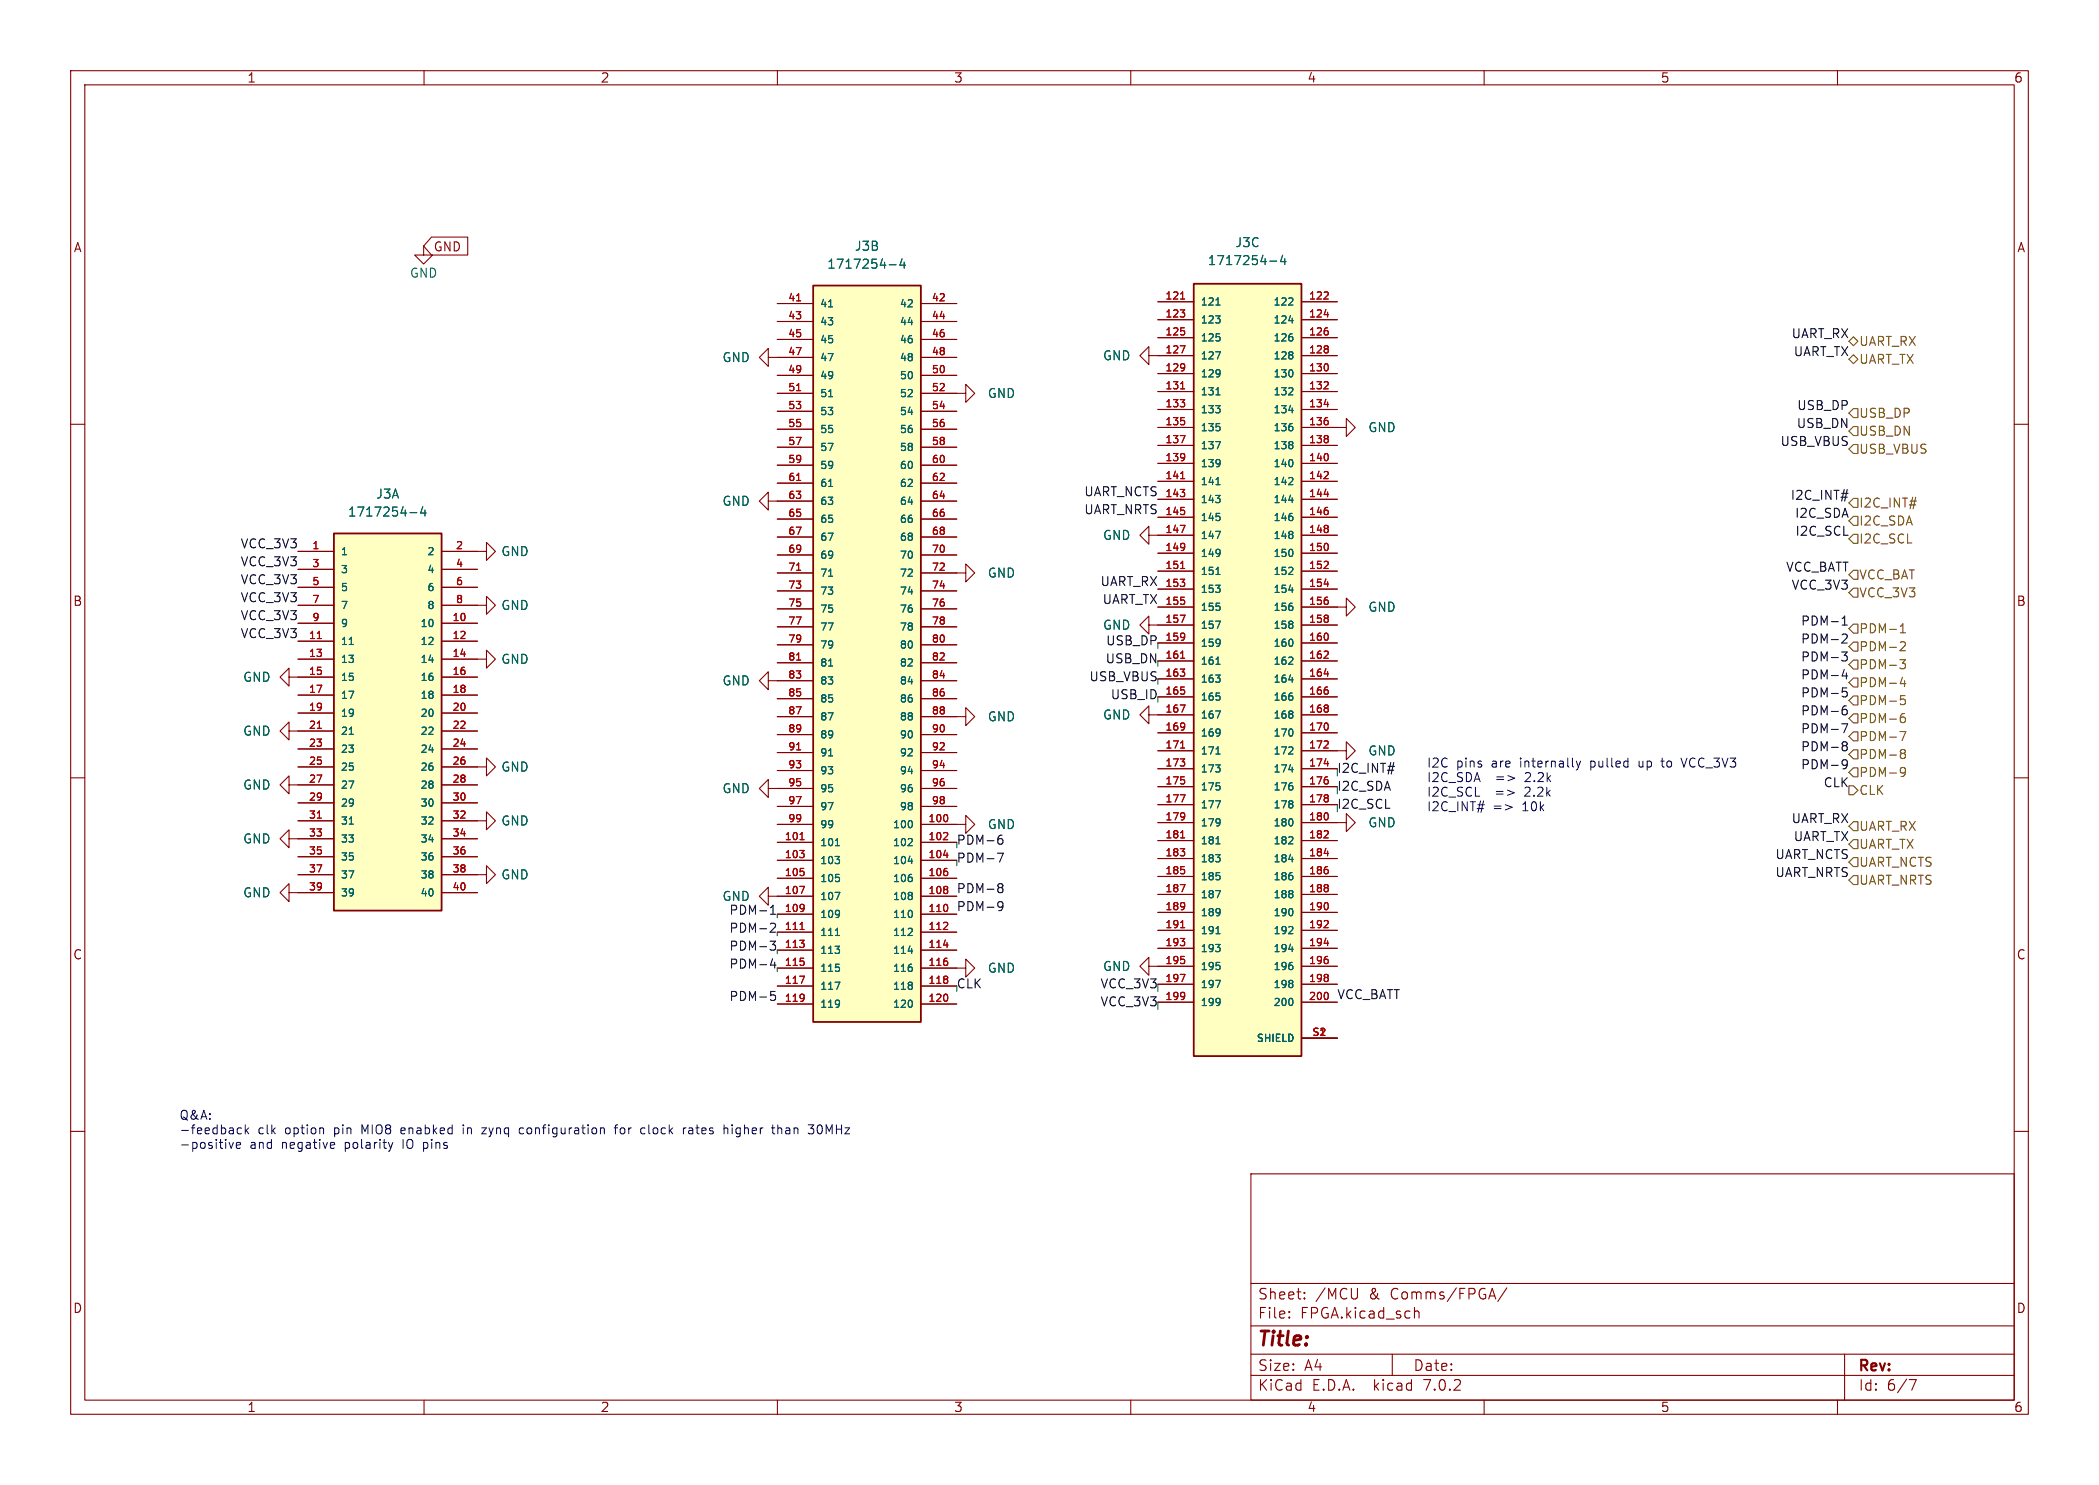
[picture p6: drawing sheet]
<svg xmlns="http://www.w3.org/2000/svg" width="297mm" height="210mm" viewBox="0 0 297 210" stroke-linecap="round" stroke-linejoin="round" font-family="sans-serif">
<g fill="none" stroke="#840000" stroke-width=".15">
<path d="M10 10h277v190h-277zM12 12h273v186h-273zM60 10v2M110 10v2M160 10v2M210 10v2M260 10v2M59.9 34.8v1.3h1.3l-1.3 1.2-1.2-1.2h1.2M61.1 33.5h5.1v2.6h-5.1l-1.2-1.3zM10 60h2M108.7 50.5v-1.2l-1.3 1.2 1.3 1.3v-1.3h6.4M110 42.9h5.1"/>
<path d="M110 45.5h5.1M110 48h5.1M110 53.1h5.1M110 55.6h5.1M110 58.2h5.1M130.3 55.6h6.4v1.3l1.2-1.3-1.2-1.2v1.2M130.3 42.9h5.1M130.3 45.5h5.1M130.3 48h5.1M130.3 50.5h5.1M130.3 53.1h5.1M130.3 58.2h5.1"/>
<path d="M162.6 50.3v-1.3l-1.3 1.3 1.3 1.3v-1.3h6.3M163.8 42.7h5.1M163.8 45.2h5.1M163.8 47.8h5.1M163.8 52.8h5.1M163.8 55.4h5.1M163.8 57.9h5.1M184.1 42.7h5.1M184.1 45.2h5.1M184.1 47.8h5.1M184.1 50.3h5.1M184.1 52.8h5.1"/>
<path d="M184.1 55.4h5.1M184.1 57.9h5.1M285 60h2M42.2 78h5M62.5 78h6.3v1.2l1.3-1.2-1.3-1.3v1.3M108.7 70.9v-1.3l-1.3 1.3 1.3 1.2v-1.2h6.4M110 60.7h5.1M110 63.2h5.1M110 65.8h5.1M110 68.3h5.1M110 73.4h5.1M110 75.9h5.1"/>
<path d="M110 78.5h5.1M130.3 60.7h5.1M130.3 63.2h5.1M130.3 65.8h5.1M130.3 68.3h5.1M130.3 70.9h5.1M130.3 73.4h5.1M130.3 75.9h5.1M130.3 78.5h5.1M162.6 75.7v-1.3l-1.3 1.3 1.3 1.3v-1.3h6.3M163.8 60.5h5.1M163.8 63h5.1"/>
<path d="M163.8 65.5h5.1M163.8 68.1h5.1M163.8 70.6h5.1M163.8 73.2h5.1M163.8 78.2h5.1M184.1 60.5h6.4v1.2l1.3-1.2-1.3-1.3v1.3M184.1 63h5.1M184.1 65.5h5.1M184.1 68.1h5.1M184.1 70.6h5.1M184.1 73.2h5.1M184.1 75.7h5.1"/>
<path d="M184.1 78.2h5.1M40.9 95.8v-1.3l-1.3 1.3 1.3 1.2v-1.2h6.3M42.2 88.1h5M42.2 90.7h5M42.2 93.2h5M42.2 98.3h5M42.2 80.5h5M42.2 83.1h5M42.2 85.6h5M62.5 93.2h6.3v1.3l1.3-1.3-1.3-1.3v1.3M62.5 85.6h6.3v1.3l1.3-1.3-1.3-1.3v1.3M62.5 88.1h5.1"/>
<path d="M62.5 90.7h5.1M62.5 95.8h5.1M62.5 98.3h5.1M62.5 80.5h5.1M62.5 83.1h5.1M108.7 96.3v-1.3l-1.3 1.3 1.3 1.2v-1.2h6.4M110 81h5.1M110 83.6h5.1M110 86.1h5.1M110 88.6h5.1M110 91.2h5.1M110 93.7h5.1"/>
<path d="M110 98.8h5.1M130.3 81h6.4v1.3l1.2-1.3-1.2-1.2v1.2M130.3 83.6h5.1M130.3 86.1h5.1M130.3 88.6h5.1M130.3 91.2h5.1M130.3 93.7h5.1M130.3 96.3h5.1M130.3 98.8h5.1M162.6 88.4v-1.3l-1.3 1.3 1.3 1.3v-1.3h6.3M163.8 80.8h5.1M163.8 83.3h5.1"/>
<path d="M163.8 85.9h5.1M163.8 90.9h5.1M163.8 93.5h5.1M163.8 96h5.1M163.8 98.6h5.1M184.1 85.9h6.4v1.2l1.3-1.2-1.3-1.3v1.3M184.1 80.8h5.1M184.1 83.3h5.1M184.1 88.4h5.1M184.1 90.9h5.1M184.1 93.5h5.1M184.1 96h5.1"/>
<path d="M184.1 98.6h5.1M10 110h2M40.9 111v-1.3l-1.3 1.3 1.3 1.3v-1.3h6.3M40.9 118.6v-1.3l-1.3 1.3 1.3 1.3v-1.3h6.3M40.9 103.4v-1.3l-1.3 1.3 1.3 1.2v-1.2h6.3M42.2 100.8h5M42.2 105.9h5M42.2 108.5h5M42.2 113.5h5M42.2 116.1h5M62.5 116.1h6.3v1.2l1.3-1.2-1.3-1.3v1.3M62.5 108.5h6.3v1.2l1.3-1.2-1.3-1.3v1.3"/>
<path d="M62.5 100.8h5.1M62.5 103.4h5.1M62.5 105.9h5.1M62.5 111h5.1M62.5 113.5h5.1M62.5 118.6h5.1M108.7 111.5v-1.3l-1.3 1.3 1.3 1.3v-1.3h6.4M110 116.6h5.1M110 119.1h5.1M110 101.3h5.1M110 103.9h5.1M110 106.4h5.1"/>
<path d="M110 109h5.1M110 114h5.1M130.3 101.3h6.4v1.3l1.2-1.3-1.2-1.2v1.2M130.3 116.6h6.4v1.3l1.2-1.3-1.2-1.3v1.3M130.3 119.1h5.1M130.3 103.9h5.1M130.3 106.4h5.1M130.3 109h5.1M130.3 111.5h5.1M130.3 114h5.1M162.6 101.1v-1.3l-1.3 1.3 1.3 1.3v-1.3h6.3M163.8 103.6h5.1"/>
<path d="M163.8 106.2h5.1M163.8 108.7h5.1M163.8 111.3h5.1M163.8 113.8h5.1M163.8 116.3h5.1M163.8 118.9h5.1M184.1 116.3h6.4v1.3l1.3-1.3-1.3-1.2v1.2M184.1 106.2h6.4v1.2l1.3-1.2-1.3-1.3v1.3M184.1 101.1h5.1M184.1 103.6h5.1M184.1 108.7h5.1M184.1 111.3h5.1"/>
<path d="M184.1 113.8h5.1M184.1 118.9h5.1M285 110h2M40.9 126.2v-1.2l-1.3 1.2 1.3 1.3v-1.3h6.3M42.2 121.2h5M42.2 123.7h5M62.5 123.7h6.3v1.3l1.3-1.3-1.3-1.3v1.3M62.5 121.2h5.1M62.5 126.2h5.1M108.7 126.7v-1.2l-1.3 1.2 1.3 1.3v-1.3h6.4M110 121.7h5.1M110 124.2h5.1"/>
<path d="M110 129.3h5.1M110 131.8h5.1M110 134.4h5.1M110 136.9h5.1M110 139.4h5.1M130.3 136.9h6.4v1.3l1.2-1.3-1.2-1.3v1.3M130.3 121.7h5.1M130.3 124.2h5.1M130.3 126.7h5.1M130.3 129.3h5.1M130.3 131.8h5.1M130.3 134.4h5.1"/>
<path d="M130.3 139.4h5.1M162.6 136.7v-1.3l-1.3 1.3 1.3 1.2v-1.2h6.3M163.8 121.4h5.1M163.8 124h5.1M163.8 126.5h5.1M163.8 129h5.1M163.8 131.6h5.1M163.8 134.1h5.1M163.8 139.2h5.1M184.1 121.4h5.1M184.1 124h5.1M184.1 126.5h5.1"/>
<path d="M184.1 129h5.1M184.1 131.6h5.1M184.1 134.1h5.1M184.1 136.7h5.1M184.1 139.2h5.1M10 160h2M110 142h5.1M130.3 142h5.1M163.8 141.7h5.1M184.1 141.7h5.1M184.1 146.8h5.1M285 160h2"/>
<path d="M177 166h108v32h-108zM60 198v2M110 198v2M160 198v2M177 194.5h108M177 191.5h108M177 187.5h108M177 181.5h108M182.4 186.3h.1l-.1 .1M182.4 185.5h.1l-.1 .1M184.6 183.6v.1M184.6 182.8v.1"/>
<path d="M192.1 182.2l-.1 1.4M197 191.5v3M200.1 185.5a.37 .37 0 0 1 .7 .1v.8M210 198v2M211.1 182.2l.5 1.5M213.2 182.1l-1.3 2M260 198v2M261 191.5v6.5M270.1 195.1h1l-.6 1.5"/>
</g>
<g fill="#ffffc2" stroke="#ffffc2" stroke-width=".14">
<path d="M115.1 40.4h15.2v104.1h-15.2z"/>
<path d="M47.2 75.4h15.3v53.4h-15.3z"/>
<path d="M168.9 40.1h15.2v109.3h-15.2z"/>
</g>
<path d="M115.1 40.4h15.2v104.1h-15.2zM168.9 40.1h15.2v109.3h-15.2zM47.2 75.4h15.3v53.4h-15.3z" fill="none" stroke="#840000" stroke-width=".25"/>
<g fill="none" stroke="#006464" stroke-width=".15">
<path d="M125.8 37.4h1M127.6 36.6l-.3 .9h.8M127.9 37.1v.8M179.7 36.9h.9M181.5 36.1l-.3 .9h.8M181.8 36.6v.8M172.1 43.1h.5M172.1 55.8h.5M182.4 45.3h.6M182.4 58h.6M182.7 42.1l.2 .2v.3l-.6 .5h.6M182.7 54.8l.2 .2v.3l-.6 .5h.6"/>
<path d="M182.8 47.6l.1 .2-.1 .4M182.8 49.8l.1 .1-.1 .2M182.8 50.2l.1 .2-.1 .3M182.8 52.4l.1 .3-.1 .5M58 72.5h1M59.8 71.6l-.3 1h.8M60.1 72.1v.9M172.1 68.5h.5M182.4 70.7h.6M182.7 67.5l.2 .2v.3l-.6 .5h.6M182.8 60.3l.1 .2-.1 .4M182.8 62.5l.1 .1-.1 .2"/>
<path d="M182.8 62.9l.1 .2-.1 .3M182.8 65.1l.1 .3-.1 .5M182.8 73l.1 .2-.1 .4M182.8 75.2l.1 .1-.1 .2M182.8 75.6l.1 .2-.1 .3M182.8 77.8l.1 .3-.1 .5M172.1 81.2h.5M172.1 93.9h.5M182.4 83.4h.6M182.4 96.1h.6M182.7 80.2l.2 .2v.3l-.6 .5h.6M182.7 92.9l.2 .2v.3l-.6 .5h.6"/>
<path d="M182.8 85.7l.1 .2-.1 .4M182.8 87.9l.1 .1-.1 .2M182.8 88.3l.1 .2-.1 .3M182.8 90.5l.1 .3-.1 .5M182.8 98.4l.1 .2-.1 .4M118.2 119.6h.6M128.9 118.6l.2 .2-.1 .2-.5 .6h.6M129 116.1l.1 .3-.1 .6M172.1 106.6h.5M172.1 119.3h.5M182.4 108.8h.6M182.7 105.6l.2 .2v.3l-.6 .5h.6"/>
<path d="M182.7 118.3l.2 .2v.3l-.6 .5h.6M182.8 100.6l.1 .1-.1 .2M182.8 101l.1 .2-.1 .3M182.8 103.2l.1 .3-.1 .5M182.8 111.1l.1 .2-.1 .4M182.8 113.3l.1 .1-.1 .2M182.8 113.7l.1 .2-.1 .3M182.8 115.9l.1 .3-.1 .5M118.2 132.3h.6M128.5 121.8h.6M128.5 134.5h.6M128.9 131.3l.2 .2-.1 .2-.5 .6h.6"/>
<path d="M129 124.1l.1 .1-.1 .4M129 126.2l.1 .2-.1 .2M129 126.7l.1 .1-.1 .4M129 128.8l.1 .3-.1 .6M129 136.8l.1 .1-.1 .4M129 138.9l.1 .2-.1 .2M129 139.4l.1 .1-.1 .4M172.1 132h.5M182.4 121.5h.6M182.4 134.2h.6M182.7 131l.2 .2v.3l-.6 .5h.6M182.8 123.8l.1 .2-.1 .4"/>
<path d="M182.8 126l.1 .1-.1 .2M182.8 126.4l.1 .2-.1 .3M182.8 128.6l.1 .3-.1 .5M182.8 136.5l.1 .2-.1 .4M182.8 138.7l.1 .1-.1 .2M182.8 139.1l.1 .2-.1 .3M129 141.5l.1 .3-.1 .6M182.8 141.3l.1 .3-.1 .5"/>
</g>
<g fill="none" stroke="#a90000" stroke-width=".15">
<path d="M112.7 42.5h.6M112.7 55.2h.6M167 48.9h.7l-.5 1M167 42.3h.6M167 55h.6M167.6 46.8v.5M167.6 51.5v.7M167.6 59.5v.5M167.6 51.9v.1M187.3 42.3h.6M187.3 55h.6M187.4 44.5h.6"/>
<path d="M187.4 57.2h.6M187.9 41.4v.3M187.9 54.1v.3M112.7 67.9h.6M167 61.6h.7l-.5 1M167 74.3h.7l-.5 1M167 67.7h.6M167.6 64.2v.7M167.6 72.2v.5M167.6 76.9v.7M167.6 64.6v.1M167.6 77.3v.1"/>
<path d="M187.3 67.7h.6M187.4 69.9h.6M187.9 66.8v.3M187.9 79.5v.3M44.9 90.3h.6M112.7 80.6h.6M112.7 93.3h.6M167 87h.7l-.5 1M167 99.7h.7l-.5 1M167 80.4h.6M167 93.1h.6M167.6 84.9v.5"/>
<path d="M167.6 89.6v.7M167.6 97.6v.5M167.6 90v.1M187.3 80.4h.6M187.3 93.1h.6M187.4 82.6h.6M187.4 95.3h.6M187.9 92.2v.3M44.9 103h.6M44.9 115.7h.6M112.7 106h.6M113.2 118.7h.6"/>
<path d="M133.5 118.7h.6M134.1 117.8v.4M167 112.4h.7l-.5 1M167 105.8h.6M167 118.5h.6M167.6 102.3v.7M167.6 110.3v.5M167.6 115v.7M167.6 102.7v.1M167.6 115.4v.1M187.3 105.8h.6M187.3 118.5h.6"/>
<path d="M187.4 108h.6M187.9 104.9v.3M187.9 117.6v.3M113.2 125.4h.6l-.4 1M113.2 138.1h.6l-.4 1M113.2 131.4h.6M113.7 123.3v.4M113.7 128v.7M113.7 136v.4M113.8 128.3l-.1 .1M133.5 131.4h.6M133.5 120.9h.6"/>
<path d="M133.5 133.6h.6M134.1 130.5v.4M167 125.1h.7l-.5 1M167 137.8h.7l-.5 1M167 131.2h.6M167.6 123v.5M167.6 127.7v.7M167.6 135.7v.5M167.6 128.1v.1M187.3 131.2h.6M187.4 120.7h.6M187.4 133.4h.6"/>
<path d="M187.9 130.3v.3M113.7 140.7v.7M113.8 141l-.1 .1M167.6 140.4v.7M167.6 140.8v.1"/>
</g>
<g fill="none" stroke="#725600" stroke-width=".15">
<path d="M261.6 50.8l.7-.6 .6 .6-.6 .6zM261.6 48.3l.7-.7 .6 .7-.6 .6zM262.3 57.8h.6v1.3h-.6l-.7-.7zM262.3 75.6h.6v1.2h-.6l-.7-.6zM262.3 73h.6v1.3h-.6l-.7-.6zM262.3 70.5h.6v1.3h-.6l-.7-.7zM262.3 62.9h.6v1.2h-.6l-.7-.6zM262.3 60.3h.6v1.3h-.6l-.7-.6zM262.3 83.2h.6v1.3h-.6l-.7-.7zM262.3 80.6h.6v1.3h-.6l-.7-.6zM262.3 93.3h.6v1.3h-.6l-.7-.6zM262.3 98.4h.6v1.3h-.6l-.7-.6z"/>
<path d="M262.3 95.9h.6v1.3h-.6l-.7-.7zM262.3 90.8h.6v1.3h-.6l-.7-.7zM262.3 88.3h.6v1.2h-.6l-.7-.6zM268.8 93.3h.8l-.4 .5 .4 .1v.4l-.2 .3h-.4M268.9 89.5h.7M268.9 88.6l.4-.4v1.3M268.9 98.4h.7M269.1 90.8h.4l.1 .3v.2l-.8 .7h.8M269.1 98.9h.3l.2 .2v.4l-.2 .1h-.3M269.2 95.8l-.3 .9h.8M269.5 96.3v.8M261.6 111.1h.7l.6 .7-.6 .6h-.7z"/>
<path d="M262.3 103.5h.6v1.3h-.6l-.7-.7zM262.3 108.6h.6v1.3h-.6l-.7-.7zM262.3 106h.6v1.3h-.6l-.7-.6zM262.3 101h.6v1.2h-.6l-.7-.6zM262.3 116.2h.6v1.3h-.6l-.7-.7zM262.3 118.7h.6v1.3h-.6l-.7-.6zM268.8 103.5h.9l-.6 1.2M269 108.6l.4-.1 .2 .2a.84 .84 0 0 1-.3 1.1h-.3M269.1 101.4l.4 .1 .1 .1v.5l-.5 .1M269.1 106l.4 .1 .1 .1-.2 .3M269.1 106.5h.3M269.4 106.5l.2 .2v.3l-.1 .2-.4 .1"/>
<path d="M269.5 100.9l-.4 .1M269.6 109.1l-.2 .2h-.4M262.3 121.3h.6v1.3h-.6l-.7-.7zM262.3 123.8h.6v1.3h-.6l-.7-.6z"/>
</g>
<g fill="none" stroke="#0f0f0f" stroke-width=".15">
<path d="M260.6 69.8h.9M260.6 92.2h.8l-.4 .5 .3 .1 .1 .4-.3 .3h-.3M260.7 88.4h.7M260.7 87.5l.3-.4v1.3M260.7 89.7h.4l.2 .1 .1 .2-.1 .2-.7 .7h.8M260.7 97.8h.4l.3 .2v.3l-.1 .2h-.6M260.7 97.3h.6M261 94.7l-.3 .9h.7M261.3 99.8a.45 .45 0 0 0-.6 .3M261.3 95.2v.8M141.4 118.6h.3l.2 .2v.5l-.5 .1M141.8 118.1l-.4 .1"/>
<path d="M260.6 102.4h.8l-.5 1.2M260.7 105.3l.2 .1M260.7 105l.2-.1 .4 .1 .1 .2-.3 .2M260.7 100.4l.4-.1 .3 .3v.3l-.1 .1-.4 .1-.2-.1M260.7 107.6l.2-.2 .4 .2a.84 .84 0 0 1-.3 1.1h-.2M260.9 105.4h.2M260.9 105.4l-.2 .2M261.1 105.4l.3 .3-.1 .4-.2 .1-.4-.1M261.4 108l-.3 .2-.4-.1M109 133.1h.7l-.4 .5 .4 .1v.4l-.2 .3h-.4M109 129.3h.7M109 128.4l.4-.4v1.3"/>
<path d="M109.1 130.6h.4l.2 .1v.2v.2l-.7 .7h.7M109.3 135.6l-.3 .9h.8M109.6 136.1v.8M141.1 120.7h.9l-.6 1.2M141.4 125h.3l.2 .2-.2 .3M141.4 127.5l.5 .1a.84 .84 0 0 1-.3 1.2h-.3M141.4 125.5h.3M141.7 125.5l.2 .1v.4l-.1 .2h-.4M141.9 128.1l-.2 .2h-.3M109.1 140.8l.4-.1 .2 .2v.3l-.1 .2h-.5M109.1 140.2h.6"/>
</g>
<g fill="none" stroke="#0000c2" stroke-width=".15">
<path d="M213 113.8l1 .4-1 .3M223 107.6l.3 .9M223.3 108.5l-.1 .3-.2 .1M223.6 107.6l-.3 .9M235 107.6h.5M237.9 107.2l.4 1.3M33.7 159.6h.5M34.7 159.1v1.2M34.8 159.9l.4 .4M35.2 159.5l-.5 .5M45.7 159.6l.1 .7M65.6 159.1v.1"/>
<path d="M68.2 159.5h.6l-.6 .8h.6M73.7 159.5l-.2 .2v.4l.2 .2M85 159.6l.1-.1 .4 .1v.7M85 159.5v.8M86.9 159.5h.5M87.4 159.1h-.3v.2v1M91.1 159.5h-.2l-.2 .2v.5l.4 .1M96.7 159.5v.8M97.1 159.5l-.3 .1-.1 .1M102.4 159.6l.2-.1 .3 .1 .1 .7M102.4 159.1v1.2M109.2 159.5h.4"/>
<path d="M109.3 159.1v1.1l.1 .1h.2M110.1 159.1v1.2M110.1 159.6h.1M114.4 159.1h.7l-.4 .5 .4 .1v.4l-.2 .2h-.4M32.4 161.6l.3 .8 .3-.8M33.4 162l.6-.1v-.3h-.4l-.2 .1 .1 .6h.5M33.7 160.3h.5M46.9 161.6h.4l.1 .3-.7 .1M47.3 162.3l-.4 .1M55 161.6l.3 .8M55.3 162.4l-.1 .3M55.6 161.6l-.3 .8"/>
</g>
<path d="M110 129.3v.5M110 131.8v.5M110 134.4v.5M110 136.9v.5" fill="none" stroke="#009600" stroke-width=".15"/>
<text font-size="2.8" fill="#840000" x="178" y="190.8">Title:</text>
<g font-size="2.1" fill="#840000">
<text x="178" y="183.9">Sheet:</text>
<text x="186.2" y="183.9">/MCU</text>
<text x="193.7" y="183.9">&amp;</text>
<text x="196.8" y="183.9">Comms/FPGA/</text>
<text x="178" y="186.6">File:</text>
<text x="184" y="186.6">FPGA.kicad_sch</text>
<text x="178" y="196.8">KiCad</text>
<text x="178" y="194">Size:</text>
<text x="184.6" y="194">A4</text>
<text x="185.7" y="196.8">E.D.A.</text>
<text x="194.4" y="196.8">kicad</text>
<text x="200" y="194">Date:</text>
<text x="201.5" y="196.8">7.0.2</text>
<text x="263" y="194.2">Rev:</text>
<text x="263" y="196.8">Id:</text>
<text x="267" y="196.8">6/7</text>
</g>
<g font-size="1.8" fill="#840000">
<text x="35" y="11.8">1</text>
<text x="85" y="11.8">2</text>
<text x="135" y="11.8">3</text>
<text x="185" y="11.8">4</text>
<text x="235" y="11.8">5</text>
<text x="285" y="11.8">6</text>
<text x="10.4" y="35.8">A</text>
<text x="61.4" y="35.7">GND</text>
<text x="285.4" y="35.8">A</text>
<text x="10.3" y="85.8">B</text>
<text x="285.3" y="85.8">B</text>
<text x="10.3" y="135.8">C</text>
<text x="285.3" y="135.8">C</text>
<text x="10.3" y="185.8">D</text>
<text x="285.3" y="185.8">D</text>
<text x="35" y="199.8">1</text>
<text x="85" y="199.8">2</text>
<text x="135" y="199.8">3</text>
<text x="185" y="199.8">4</text>
<text x="235" y="199.8">5</text>
<text x="285" y="199.8">6</text>
</g>
<g font-size="1.8" fill="#006464">
<text x="120.9" y="35.6">J3B</text>
<text x="174.7" y="35.1">J3C</text>
<text x="57.9" y="39.4">GND</text>
<text x="117" y="38.2">1717254-4</text>
<text x="170.8" y="37.7">1717254-4</text>
<text x="102.2" y="51.4">GND</text>
<text x="156" y="51.1">GND</text>
<text x="139.7" y="56.5">GND</text>
<text x="193.6" y="61.3">GND</text>
<text x="53.2" y="70.7">J3A</text>
<text x="102.2" y="71.7">GND</text>
<text x="49.2" y="73.2">1717254-4</text>
<text x="156" y="76.5">GND</text>
<text x="70.9" y="78.8">GND</text>
<text x="139.7" y="81.9">GND</text>
<text x="70.9" y="86.4">GND</text>
<text x="156" y="89.2">GND</text>
<text x="193.6" y="86.7">GND</text>
<text x="70.9" y="94">GND</text>
<text x="34.3" y="96.6">GND</text>
<text x="102.2" y="97.1">GND</text>
<text x="156" y="101.9">GND</text>
<text x="34.3" y="104.2">GND</text>
<text x="139.7" y="102.2">GND</text>
<text x="193.6" y="107">GND</text>
<text x="34.3" y="111.8">GND</text>
<text x="70.9" y="109.3">GND</text>
<text x="102.2" y="112.3">GND</text>
<text x="34.3" y="119.4">GND</text>
<text x="70.9" y="116.9">GND</text>
<text x="139.7" y="117.4">GND</text>
<text x="193.6" y="117.2">GND</text>
<text x="70.9" y="124.5">GND</text>
<text x="34.3" y="127.1">GND</text>
<text x="102.2" y="127.6">GND</text>
<text x="139.7" y="137.7">GND</text>
<text x="156" y="137.5">GND</text>
</g>
<g font-size="1.8" fill="#0f0f0f">
<text x="253.4" y="47.9">UART_RX</text>
<text x="253.7" y="50.5">UART_TX</text>
<text x="254.2" y="58.1">USB_DP</text>
<text x="251.8" y="63.2">USB_VBUS</text>
<text x="254.1" y="60.6">USB_DN</text>
<text x="153.3" y="70.3">UART_NCTS</text>
<text x="253.3" y="70.8">I2C_INT#</text>
<text x="33.9" y="77.6">VCC_3V3</text>
<text x="153.3" y="72.8">UART_NRTS</text>
<text x="253.9" y="73.3">I2C_SDA</text>
<text x="253.9" y="75.9">I2C_SCL</text>
<text x="33.9" y="80.2">VCC_3V3</text>
<text x="33.9" y="82.7">VCC_3V3</text>
<text x="155.6" y="83">UART_RX</text>
<text x="252.6" y="80.9">VCC_BATT</text>
<text x="253.4" y="83.5">VCC_3V3</text>
<text x="33.9" y="85.2">VCC_3V3</text>
<text x="33.9" y="87.8">VCC_3V3</text>
<text x="155.9" y="85.5">UART_TX</text>
<text x="254.7" y="88.6">PDM-1</text>
<text x="33.9" y="90.3">VCC_3V3</text>
<text x="254.7" y="93.6">PDM-3</text>
<text x="254.7" y="91.1">PDM-2</text>
<text x="254.7" y="98.7">PDM-5</text>
<text x="254.7" y="101.3">PDM-6</text>
<text x="254.7" y="96.2">PDM-4</text>
<text x="254.7" y="106.3">PDM-8</text>
<text x="254.7" y="103.8">PDM-7</text>
<text x="254.7" y="108.9">PDM-9</text>
<text x="257.9" y="111.4">CLK</text>
<text x="253.4" y="116.5">UART_RX</text>
<text x="253.7" y="119">UART_TX</text>
<text x="251.1" y="121.6">UART_NCTS</text>
<text x="251.1" y="124.1">UART_NRTS</text>
<text x="103.1" y="132">PDM-2</text>
<text x="103.1" y="129.4">PDM-1</text>
<text x="135.4" y="126.4">PDM-8</text>
<text x="135.4" y="128.9">PDM-9</text>
<text x="103.1" y="134.5">PDM-3</text>
<text x="103.1" y="137.1">PDM-4</text>
<text x="103.1" y="141.6">PDM-5</text>
<text x="189.2" y="141.4">VCC_BATT</text>
</g>
<g font-size="1.8" fill="#725600">
<text x="263.1" y="51.6">UART_TX</text>
<text x="263.1" y="49.1">UART_RX</text>
<text x="263.1" y="59.2">USB_DP</text>
<text x="263.1" y="64.3">USB_VBUS</text>
<text x="263.1" y="61.8">USB_DN</text>
<text x="263.1" y="71.9">I2C_INT#</text>
<text x="263.1" y="77">I2C_SCL</text>
<text x="263.1" y="74.5">I2C_SDA</text>
<text x="263.1" y="82.1">VCC_BAT</text>
<text x="263.1" y="84.6">VCC_3V3</text>
<text x="263.1" y="89.7">PDM-1</text>
<text x="263.1" y="94.8">PDM-3</text>
<text x="263.1" y="92.3">PDM-2</text>
<text x="263.1" y="99.9">PDM-5</text>
<text x="263.1" y="97.3">PDM-4</text>
<text x="263.1" y="105">PDM-7</text>
<text x="263.1" y="107.5">PDM-8</text>
<text x="263.1" y="102.4">PDM-6</text>
<text x="263.1" y="110">PDM-9</text>
<text x="263.1" y="112.6">CLK</text>
<text x="263.1" y="117.7">UART_RX</text>
<text x="263.1" y="122.7">UART_NCTS</text>
<text x="263.1" y="120.2">UART_TX</text>
<text x="263.1" y="125.3">UART_NRTS</text>
</g>
<g font-size="1.8" fill="#009600">
<text x="156.3" y="93.9">USB_DN</text>
<text x="156.4" y="91.3">USB_DP</text>
<text x="154" y="96.4">USB_VBUS</text>
<text x="157.1" y="99">USB_ID</text>
<text x="189.2" y="111.9">I2C_SDA</text>
<text x="189.2" y="109.4">I2C_INT#</text>
<text x="135.4" y="119.5">PDM-6</text>
<text x="189.2" y="114.5">I2C_SCL</text>
<text x="135.4" y="122.1">PDM-7</text>
<text x="135.4" y="139.9">CLK</text>
<text x="155.6" y="139.9">VCC_3V3</text>
<text x="155.6" y="142.4">VCC_3V3</text>
</g>
<g font-size="1.8" fill="#0000c2">
<text x="201.9" y="108.6">I2C</text>
<text x="201.9" y="110.7">I2C_SDA</text>
<text x="201.9" y="112.8">I2C_SCL</text>
<text x="206.1" y="108.6">pins</text>
<text x="211.1" y="108.6">are</text>
<text x="211.7" y="112.8">=&gt;</text>
<text x="211.7" y="110.7">=&gt;</text>
<text x="215.3" y="108.6">internally</text>
<text x="215.9" y="112.8">2.2k</text>
<text x="216" y="110.7">2.2k</text>
<text x="225.3" y="108.6">pulled</text>
<text x="232.3" y="108.6">up</text>
<text x="235.7" y="108.6">to</text>
<text x="238.6" y="108.6">VCC_3V3</text>
<text x="201.9" y="114.8">I2C_INT#</text>
<text x="211.2" y="114.8">=&gt;</text>
<text x="215.5" y="114.8">10k</text>
<text x="25.4" y="158.4">Q&amp;A:</text>
<text x="25.4" y="160.5">-feedback</text>
<text x="36.5" y="160.5">clk</text>
<text x="40.4" y="160.5">option</text>
<text x="47.4" y="160.5">pin</text>
<text x="51.4" y="160.5">MIO8</text>
<text x="57.1" y="160.5">enabked</text>
<text x="66" y="160.5">in</text>
<text x="68.9" y="160.5">zynq</text>
<text x="74.3" y="160.5">configuration</text>
<text x="87.9" y="160.5">for</text>
<text x="91.7" y="160.5">clock</text>
<text x="97.8" y="160.5">rates</text>
<text x="103.7" y="160.5">higher</text>
<text x="110.7" y="160.5">than</text>
<text x="116" y="160.5">30MHz</text>
<text x="25.4" y="162.6">-positive</text>
<text x="35.4" y="162.6">and</text>
<text x="39.9" y="162.6">negative</text>
<text x="48.9" y="162.6">polarity</text>
<text x="57.2" y="162.6">IO pins</text>
</g>
<g font-size="1.4" fill="#a90000">
<text x="111.5" y="42.7">41</text>
<text x="111.5" y="45.2">43</text>
<text x="111.5" y="47.8">45</text>
<text x="131.8" y="42.7">42</text>
<text x="131.8" y="45.2">44</text>
<text x="131.8" y="47.8">46</text>
<text x="164.8" y="42.4">121</text>
<text x="164.8" y="45">123</text>
<text x="164.8" y="47.5">125</text>
<text x="185.1" y="42.4">122</text>
<text x="185.1" y="45">124</text>
<text x="185.1" y="47.5">126</text>
<text x="111.5" y="50.3">47</text>
<text x="111.5" y="52.8">49</text>
<text x="131.8" y="50.3">48</text>
<text x="131.8" y="52.8">50</text>
<text x="164.8" y="50">127</text>
<text x="164.8" y="52.6">129</text>
<text x="185.1" y="50">128</text>
<text x="185.1" y="52.6">130</text>
<text x="111.5" y="55.4">51</text>
<text x="111.5" y="57.9">53</text>
<text x="131.8" y="55.4">52</text>
<text x="131.8" y="57.9">54</text>
<text x="164.8" y="55.1">131</text>
<text x="164.8" y="57.7">133</text>
<text x="185.1" y="55.1">132</text>
<text x="185.1" y="57.7">134</text>
<text x="111.5" y="60.5">55</text>
<text x="111.5" y="63">57</text>
<text x="111.5" y="65.5">59</text>
<text x="131.8" y="60.5">56</text>
<text x="131.8" y="63">58</text>
<text x="131.8" y="65.5">60</text>
<text x="164.8" y="60.2">135</text>
<text x="164.8" y="62.7">137</text>
<text x="164.8" y="65.3">139</text>
<text x="185.1" y="60.2">136</text>
<text x="185.1" y="62.7">138</text>
<text x="185.1" y="65.3">140</text>
<text x="111.5" y="68.1">61</text>
<text x="111.5" y="70.6">63</text>
<text x="131.8" y="68.1">62</text>
<text x="131.8" y="70.6">64</text>
<text x="164.8" y="67.8">141</text>
<text x="164.8" y="70.4">143</text>
<text x="185.1" y="67.8">142</text>
<text x="185.1" y="70.4">144</text>
<text x="44.1" y="77.7">1</text>
<text x="64.5" y="77.7">2</text>
<text x="111.5" y="73.2">65</text>
<text x="111.5" y="75.7">67</text>
<text x="131.8" y="73.2">66</text>
<text x="131.8" y="75.7">68</text>
<text x="164.8" y="72.9">145</text>
<text x="164.8" y="75.4">147</text>
<text x="164.8" y="78">149</text>
<text x="185.1" y="72.9">146</text>
<text x="185.1" y="75.4">148</text>
<text x="185.1" y="78">150</text>
<text x="44.1" y="80.3">3</text>
<text x="44.1" y="82.8">5</text>
<text x="64.5" y="80.3">4</text>
<text x="64.5" y="82.8">6</text>
<text x="111.5" y="78.2">69</text>
<text x="111.5" y="80.8">71</text>
<text x="111.5" y="83.3">73</text>
<text x="131.8" y="78.2">70</text>
<text x="131.8" y="80.8">72</text>
<text x="131.8" y="83.3">74</text>
<text x="164.8" y="80.5">151</text>
<text x="164.8" y="83.1">153</text>
<text x="185.1" y="80.5">152</text>
<text x="185.1" y="83.1">154</text>
<text x="44.1" y="85.3">7</text>
<text x="44.1" y="87.9">9</text>
<text x="64" y="87.9">10</text>
<text x="64.5" y="85.3">8</text>
<text x="111.5" y="85.9">75</text>
<text x="111.5" y="88.4">77</text>
<text x="131.8" y="85.9">76</text>
<text x="131.8" y="88.4">78</text>
<text x="164.8" y="85.6">155</text>
<text x="164.8" y="88.1">157</text>
<text x="185.1" y="85.6">156</text>
<text x="185.1" y="88.1">158</text>
<text x="43.6" y="90.4">11</text>
<text x="43.6" y="93">13</text>
<text x="43.6" y="95.5">15</text>
<text x="64" y="90.4">12</text>
<text x="64" y="93">14</text>
<text x="64" y="95.5">16</text>
<text x="111.5" y="90.9">79</text>
<text x="111.5" y="93.5">81</text>
<text x="131.8" y="90.9">80</text>
<text x="131.8" y="93.5">82</text>
<text x="164.8" y="90.7">159</text>
<text x="164.8" y="93.2">161</text>
<text x="164.8" y="95.8">163</text>
<text x="185.1" y="90.7">160</text>
<text x="185.1" y="93.2">162</text>
<text x="185.1" y="95.8">164</text>
<text x="43.6" y="98">17</text>
<text x="43.6" y="100.6">19</text>
<text x="64" y="98">18</text>
<text x="64" y="100.6">20</text>
<text x="111.5" y="96">83</text>
<text x="111.5" y="98.6">85</text>
<text x="111.5" y="101.1">87</text>
<text x="131.8" y="96">84</text>
<text x="131.8" y="98.6">86</text>
<text x="131.8" y="101.1">88</text>
<text x="164.8" y="98.3">165</text>
<text x="164.8" y="100.8">167</text>
<text x="185.1" y="98.3">166</text>
<text x="185.1" y="100.8">168</text>
<text x="43.6" y="103.1">21</text>
<text x="43.6" y="105.7">23</text>
<text x="64" y="103.1">22</text>
<text x="64" y="105.7">24</text>
<text x="111.5" y="103.6">89</text>
<text x="111.5" y="106.2">91</text>
<text x="131.8" y="103.6">90</text>
<text x="131.8" y="106.2">92</text>
<text x="164.8" y="103.4">169</text>
<text x="164.8" y="105.9">171</text>
<text x="185.1" y="103.4">170</text>
<text x="185.1" y="105.9">172</text>
<text x="43.6" y="108.2">25</text>
<text x="43.6" y="110.7">27</text>
<text x="43.6" y="113.3">29</text>
<text x="64" y="108.2">26</text>
<text x="64" y="110.7">28</text>
<text x="64" y="113.3">30</text>
<text x="111.5" y="108.7">93</text>
<text x="111.5" y="111.3">95</text>
<text x="111.5" y="113.8">97</text>
<text x="131.8" y="108.7">94</text>
<text x="131.8" y="111.3">96</text>
<text x="131.8" y="113.8">98</text>
<text x="164.8" y="108.5">173</text>
<text x="164.8" y="111">175</text>
<text x="164.8" y="113.5">177</text>
<text x="185.1" y="108.5">174</text>
<text x="185.1" y="111">176</text>
<text x="185.1" y="113.5">178</text>
<text x="43.6" y="115.8">31</text>
<text x="43.6" y="118.4">33</text>
<text x="64" y="115.8">32</text>
<text x="64" y="118.4">34</text>
<text x="111" y="118.9">101</text>
<text x="111.5" y="116.3">99</text>
<text x="131.3" y="116.3">100</text>
<text x="131.3" y="118.9">102</text>
<text x="164.8" y="116.1">179</text>
<text x="164.8" y="118.6">181</text>
<text x="185.1" y="116.1">180</text>
<text x="185.1" y="118.6">182</text>
<text x="43.6" y="120.9">35</text>
<text x="43.6" y="123.4">37</text>
<text x="43.6" y="126">39</text>
<text x="64" y="120.9">36</text>
<text x="64" y="123.4">38</text>
<text x="64" y="126">40</text>
<text x="111" y="121.4">103</text>
<text x="111" y="124">105</text>
<text x="131.3" y="121.4">104</text>
<text x="131.3" y="124">106</text>
<text x="164.8" y="121.2">183</text>
<text x="164.8" y="123.7">185</text>
<text x="185.1" y="121.2">184</text>
<text x="185.1" y="123.7">186</text>
<text x="111" y="126.5">107</text>
<text x="111" y="129">109</text>
<text x="111" y="131.6">111</text>
<text x="131.3" y="126.5">108</text>
<text x="131.3" y="129">110</text>
<text x="131.3" y="131.6">112</text>
<text x="164.8" y="126.2">187</text>
<text x="164.8" y="128.8">189</text>
<text x="164.8" y="131.3">191</text>
<text x="185.1" y="126.2">188</text>
<text x="185.1" y="128.8">190</text>
<text x="185.1" y="131.3">192</text>
<text x="111" y="134.1">113</text>
<text x="111" y="136.7">115</text>
<text x="131.3" y="134.1">114</text>
<text x="131.3" y="136.7">116</text>
<text x="164.8" y="133.9">193</text>
<text x="164.8" y="136.4">195</text>
<text x="185.1" y="133.9">194</text>
<text x="185.1" y="136.4">196</text>
<text x="111" y="139.2">117</text>
<text x="111" y="141.7">119</text>
<text x="131.3" y="139.2">118</text>
<text x="131.3" y="141.7">120</text>
<text x="164.8" y="138.9">197</text>
<text x="164.8" y="141.5">199</text>
<text x="185.1" y="138.9">198</text>
<text x="185.1" y="141.5">200</text>
<text x="185.6" y="146.6">S1</text>
<text x="186.6" y="146.6">2</text>
</g>
<g font-size="1.4" fill="#006464">
<text x="116.1" y="43.6">41</text>
<text x="116.1" y="46.2">43</text>
<text x="127.2" y="43.6">42</text>
<text x="127.2" y="46.2">44</text>
<text x="169.9" y="43.4">121</text>
<text x="169.9" y="45.9">123</text>
<text x="180.1" y="43.4">122</text>
<text x="180.1" y="45.9">124</text>
<text x="116.1" y="48.7">45</text>
<text x="116.1" y="51.2">47</text>
<text x="116.1" y="53.8">49</text>
<text x="127.2" y="48.7">46</text>
<text x="127.2" y="51.2">48</text>
<text x="127.2" y="53.8">50</text>
<text x="169.9" y="48.5">125</text>
<text x="169.9" y="51">127</text>
<text x="169.9" y="53.5">129</text>
<text x="180.1" y="48.5">126</text>
<text x="180.1" y="51">128</text>
<text x="180.1" y="53.5">130</text>
<text x="116.1" y="56.3">51</text>
<text x="116.1" y="58.9">53</text>
<text x="127.2" y="56.3">52</text>
<text x="127.2" y="58.9">54</text>
<text x="169.9" y="56.1">131</text>
<text x="169.9" y="58.6">133</text>
<text x="180.1" y="56.1">132</text>
<text x="180.1" y="58.6">134</text>
<text x="116.1" y="61.4">55</text>
<text x="116.1" y="63.9">57</text>
<text x="127.2" y="61.4">56</text>
<text x="127.2" y="63.9">58</text>
<text x="169.9" y="61.2">135</text>
<text x="169.9" y="63.7">137</text>
<text x="180.1" y="61.2">136</text>
<text x="180.1" y="63.7">138</text>
<text x="116.1" y="66.5">59</text>
<text x="116.1" y="69">61</text>
<text x="116.1" y="71.6">63</text>
<text x="127.2" y="66.5">60</text>
<text x="127.2" y="69">62</text>
<text x="127.2" y="71.6">64</text>
<text x="169.9" y="66.2">139</text>
<text x="169.9" y="68.8">141</text>
<text x="169.9" y="71.3">143</text>
<text x="180.1" y="66.2">140</text>
<text x="180.1" y="68.8">142</text>
<text x="180.1" y="71.3">144</text>
<text x="116.1" y="74.1">65</text>
<text x="116.1" y="76.6">67</text>
<text x="127.2" y="74.1">66</text>
<text x="127.2" y="76.6">68</text>
<text x="169.9" y="73.9">145</text>
<text x="169.9" y="76.4">147</text>
<text x="180.1" y="73.9">146</text>
<text x="180.1" y="76.4">148</text>
<text x="48.3" y="78.7">1</text>
<text x="48.3" y="81.2">3</text>
<text x="48.3" y="83.8">5</text>
<text x="60.3" y="78.7">2</text>
<text x="60.3" y="81.2">4</text>
<text x="60.3" y="83.8">6</text>
<text x="116.1" y="79.2">69</text>
<text x="116.1" y="81.7">71</text>
<text x="127.2" y="79.2">70</text>
<text x="127.2" y="81.7">72</text>
<text x="169.9" y="78.9">149</text>
<text x="169.9" y="81.5">151</text>
<text x="180.1" y="78.9">150</text>
<text x="180.1" y="81.5">152</text>
<text x="48.3" y="86.3">7</text>
<text x="48.3" y="88.8">9</text>
<text x="59.4" y="88.8">10</text>
<text x="60.3" y="86.3">8</text>
<text x="116.1" y="84.3">73</text>
<text x="116.1" y="86.8">75</text>
<text x="116.1" y="89.3">77</text>
<text x="127.2" y="84.3">74</text>
<text x="127.2" y="86.8">76</text>
<text x="127.2" y="89.3">78</text>
<text x="169.9" y="84">153</text>
<text x="169.9" y="86.6">155</text>
<text x="169.9" y="89.1">157</text>
<text x="180.1" y="84">154</text>
<text x="180.1" y="86.6">156</text>
<text x="180.1" y="89.1">158</text>
<text x="48.3" y="91.4">11</text>
<text x="48.3" y="93.9">13</text>
<text x="59.4" y="91.4">12</text>
<text x="59.4" y="93.9">14</text>
<text x="116.1" y="91.9">79</text>
<text x="116.1" y="94.4">81</text>
<text x="127.2" y="91.9">80</text>
<text x="127.2" y="94.4">82</text>
<text x="169.9" y="91.6">159</text>
<text x="169.9" y="94.2">161</text>
<text x="180.1" y="91.6">160</text>
<text x="180.1" y="94.2">162</text>
<text x="48.3" y="96.5">15</text>
<text x="48.3" y="99">17</text>
<text x="48.3" y="101.5">19</text>
<text x="59.4" y="96.5">16</text>
<text x="59.4" y="99">18</text>
<text x="59.4" y="101.5">20</text>
<text x="116.1" y="97">83</text>
<text x="116.1" y="99.5">85</text>
<text x="127.2" y="97">84</text>
<text x="127.2" y="99.5">86</text>
<text x="169.9" y="96.7">163</text>
<text x="169.9" y="99.3">165</text>
<text x="169.9" y="101.8">167</text>
<text x="180.1" y="96.7">164</text>
<text x="180.1" y="99.3">166</text>
<text x="180.1" y="101.8">168</text>
<text x="48.3" y="104.1">21</text>
<text x="48.3" y="106.6">23</text>
<text x="59.4" y="104.1">22</text>
<text x="59.4" y="106.6">24</text>
<text x="116.1" y="102">87</text>
<text x="116.1" y="104.6">89</text>
<text x="116.1" y="107.1">91</text>
<text x="127.2" y="102">88</text>
<text x="127.2" y="104.6">90</text>
<text x="127.2" y="107.1">92</text>
<text x="169.9" y="104.3">169</text>
<text x="169.9" y="106.9">171</text>
<text x="180.1" y="104.3">170</text>
<text x="180.1" y="106.9">172</text>
<text x="48.3" y="109.2">25</text>
<text x="48.3" y="111.7">27</text>
<text x="59.4" y="109.2">26</text>
<text x="59.4" y="111.7">28</text>
<text x="116.1" y="109.7">93</text>
<text x="116.1" y="112.2">95</text>
<text x="127.2" y="109.7">94</text>
<text x="127.2" y="112.2">96</text>
<text x="169.9" y="109.4">173</text>
<text x="169.9" y="112">175</text>
<text x="180.1" y="109.4">174</text>
<text x="180.1" y="112">176</text>
<text x="48.3" y="114.2">29</text>
<text x="48.3" y="116.8">31</text>
<text x="48.3" y="119.3">33</text>
<text x="59.4" y="114.2">30</text>
<text x="59.4" y="116.8">32</text>
<text x="59.4" y="119.3">34</text>
<text x="116.1" y="119.8">101</text>
<text x="116.1" y="114.7">97</text>
<text x="116.1" y="117.3">99</text>
<text x="126.2" y="117.3">100</text>
<text x="126.2" y="119.8">102</text>
<text x="127.2" y="114.7">98</text>
<text x="169.9" y="114.5">177</text>
<text x="169.9" y="117">179</text>
<text x="169.9" y="119.6">181</text>
<text x="180.1" y="114.5">178</text>
<text x="180.1" y="117">180</text>
<text x="180.1" y="119.6">182</text>
<text x="48.3" y="121.9">35</text>
<text x="48.3" y="124.4">37</text>
<text x="59.4" y="121.9">36</text>
<text x="59.4" y="124.4">38</text>
<text x="116.1" y="122.4">103</text>
<text x="116.1" y="124.9">105</text>
<text x="126.2" y="122.4">104</text>
<text x="126.2" y="124.9">106</text>
<text x="169.9" y="122.1">183</text>
<text x="169.9" y="124.7">185</text>
<text x="180.1" y="122.1">184</text>
<text x="180.1" y="124.7">186</text>
<text x="48.3" y="126.9">39</text>
<text x="59.4" y="126.9">40</text>
<text x="116.1" y="127.4">107</text>
<text x="116.1" y="130">109</text>
<text x="126.2" y="127.4">108</text>
<text x="126.2" y="130">110</text>
<text x="169.9" y="127.2">187</text>
<text x="169.9" y="129.7">189</text>
<text x="180.1" y="127.2">188</text>
<text x="180.1" y="129.7">190</text>
<text x="116.1" y="132.5">111</text>
<text x="116.1" y="135.1">113</text>
<text x="116.1" y="137.6">115</text>
<text x="126.2" y="132.5">112</text>
<text x="126.2" y="135.1">114</text>
<text x="126.2" y="137.6">116</text>
<text x="169.9" y="132.3">191</text>
<text x="169.9" y="134.8">193</text>
<text x="169.9" y="137.4">195</text>
<text x="180.1" y="132.3">192</text>
<text x="180.1" y="134.8">194</text>
<text x="180.1" y="137.4">196</text>
<text x="116.1" y="140.1">117</text>
<text x="116.1" y="142.7">119</text>
<text x="126.2" y="140.1">118</text>
<text x="126.2" y="142.7">120</text>
<text x="169.9" y="139.9">197</text>
<text x="169.9" y="142.4">199</text>
<text x="180.1" y="139.9">198</text>
<text x="180.1" y="142.4">200</text>
<text x="177.7" y="147.5">SHIELD</text>
</g>
</svg>
